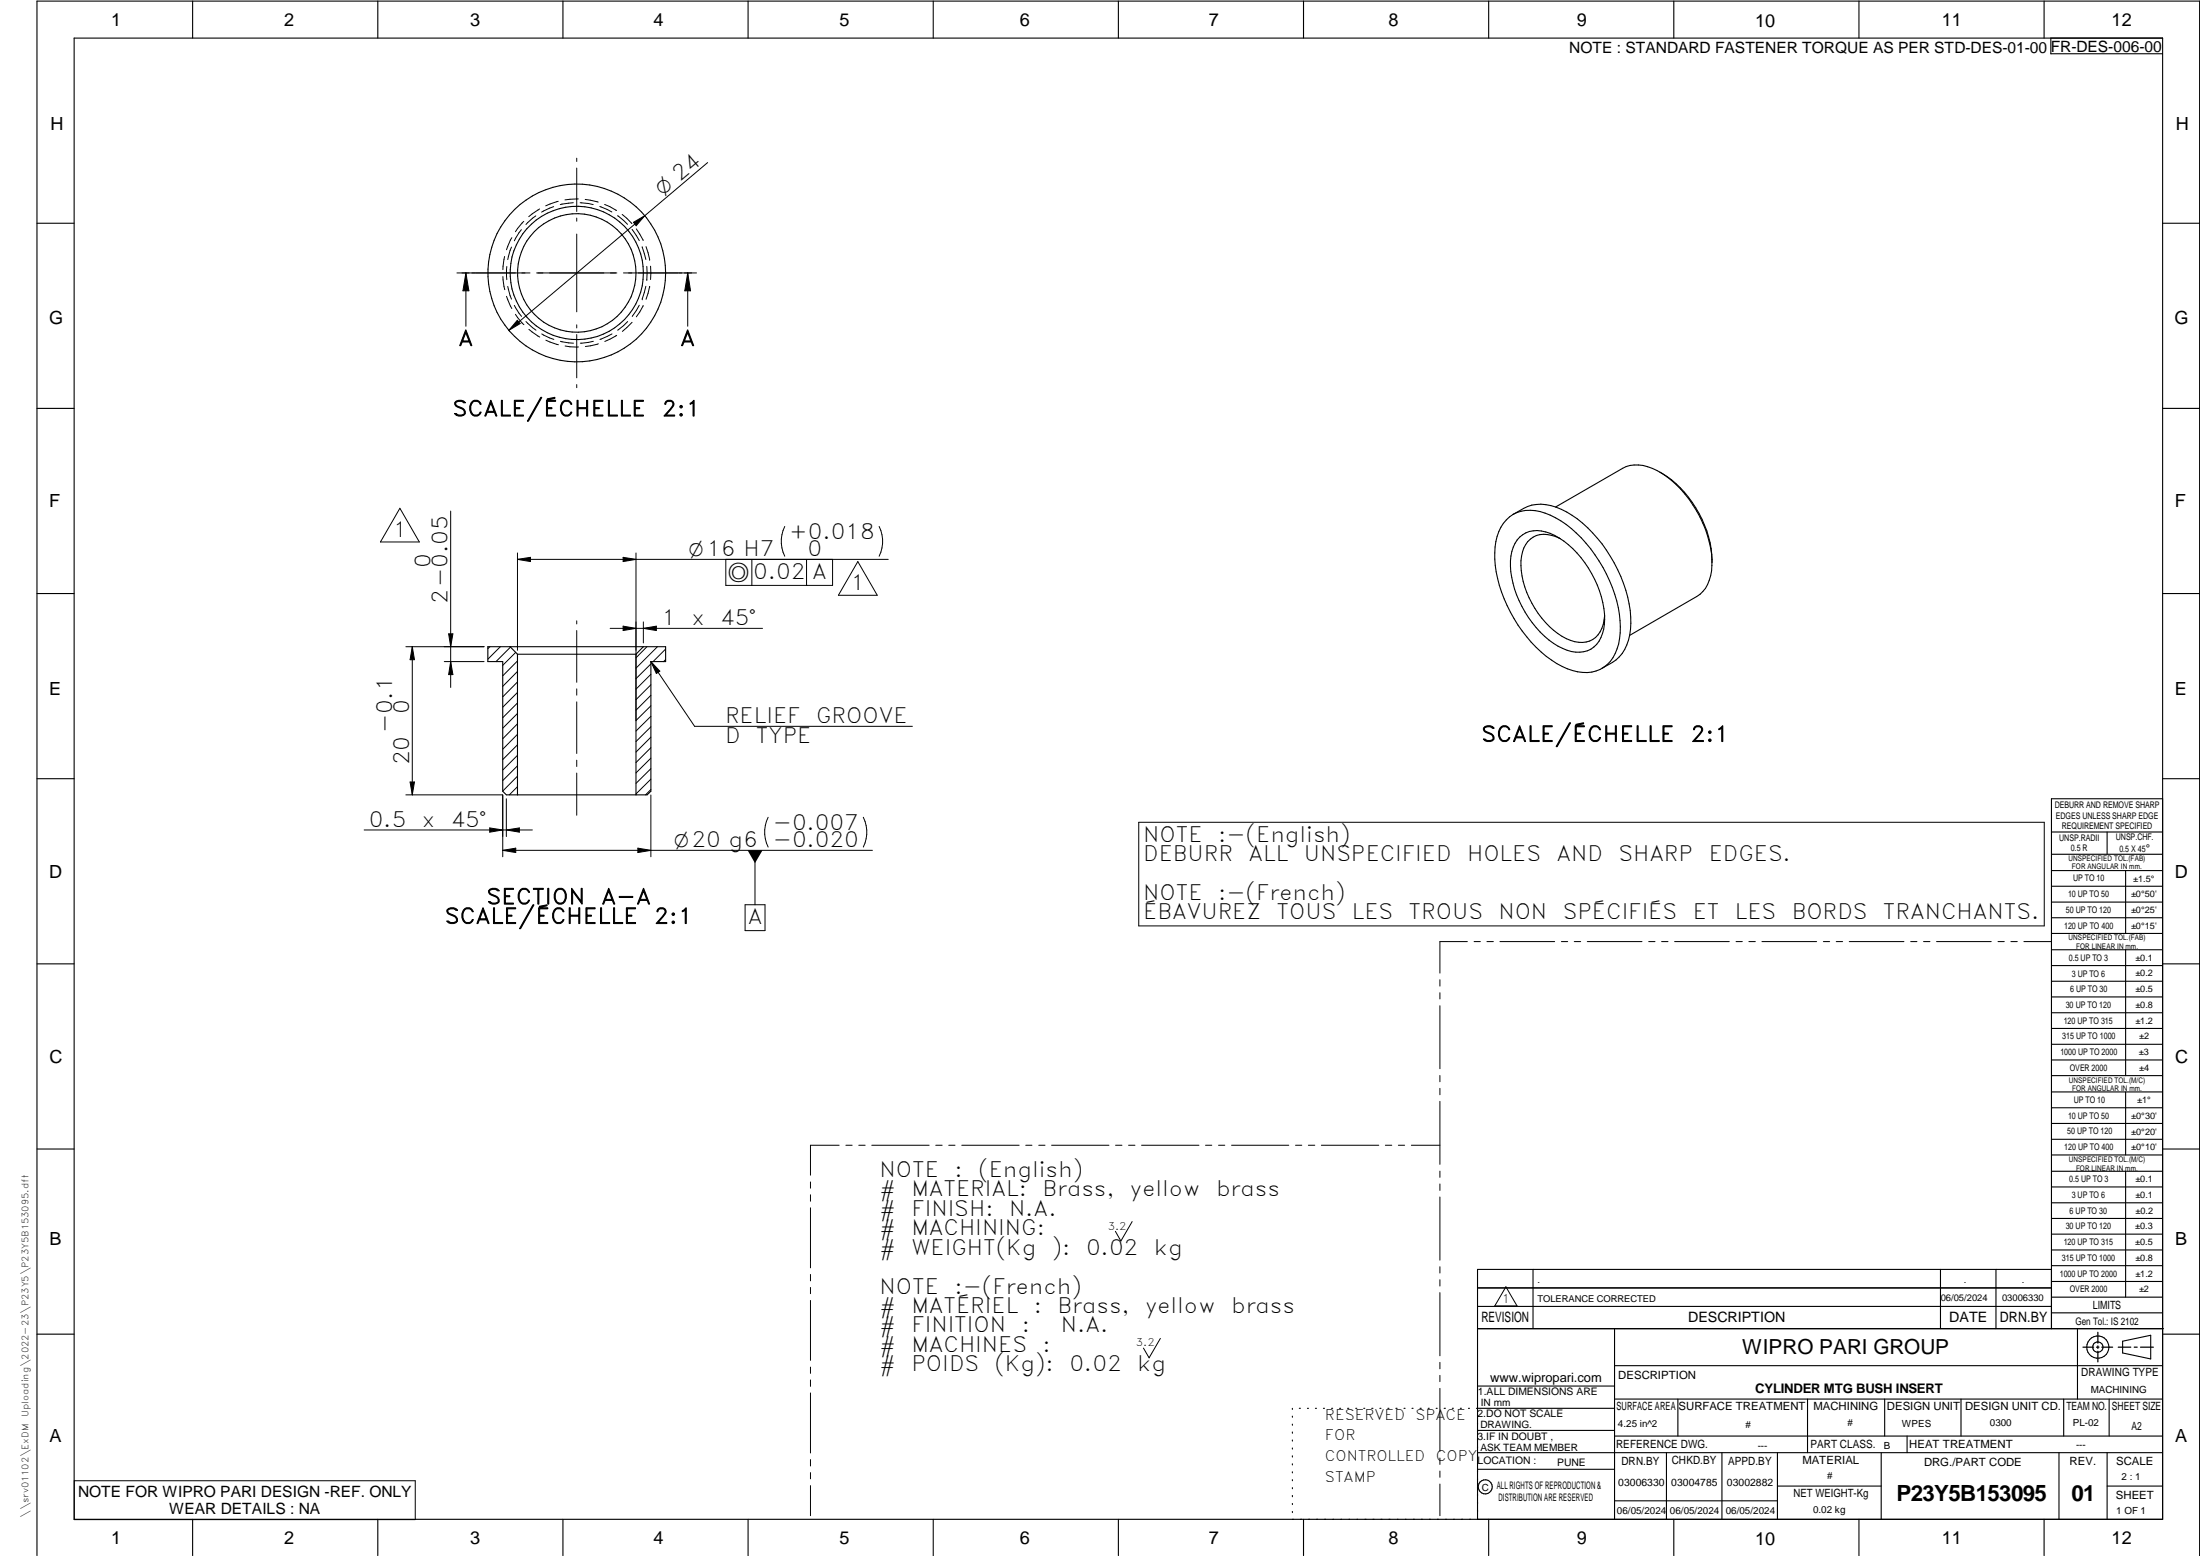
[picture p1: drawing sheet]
<svg xmlns="http://www.w3.org/2000/svg" width="594mm" height="420mm" viewBox="0 0 594 420" stroke-linecap="round" stroke-linejoin="round" font-family="sans-serif">
<g fill="none" stroke="#000" stroke-width=".3">
<path d="M20 10.3h564v400h-564zM52 .3v10M102 .3v10M152 .3v10M202 .3v10M252 .3v10M302 .3v10M352 .3v10M402 .3v10M452 .3v10M502 .3v10M552 .3v10"/>
<path d="M553.8 10.3v4.2h30.2M10 60.3h10M584 60.3h10M10 110.3h10M584 110.3h10M408.6 138.9a12.6 12.6 0 0 1 7.5-2.8 21.3 21.3 0 0 1 14 7.8 37.3 37.3 0 0 1 10.3 24.4 12 12 0 0 1-7.8 12.2M420.1 136.9l18.1-10.5a9.8 9.8 0 0 1 9.3 .7 31.1 31.1 0 0 1 14.8 24.1M448.2 127.5a29.5 29.5 0 0 1 14.1 23.6M406.8 140.4a9.3 9.3 0 0 1 10.4-1.8 29.8 29.8 0 0 1 14.6 12.9 32.3 32.3 0 0 1 5.5 20.9 10 10 0 0 1-6.3 8.8 13.3 13.3 0 0 1-10.6-2 38 38 0 0 1-16.8-28.2 13.9 13.9 0 0 1 3.2-10.6zM410.4 145a7.5 7.5 0 0 1 8.2-1 26.1 26.1 0 0 1 13.3 15.6 17.7 17.7 0 0 1 .4 12.6 6.8 6.8 0 0 1-9.1 3.4 24.8 24.8 0 0 1-13-13.4 19.5 19.5 0 0 1-1.6-14.5l1.1-1.9zM421.3 145.5a6.9 6.9 0 0 0-8.8 .8 11.4 11.4 0 0 0-1.5 9.2 24.7 24.7 0 0 0 12 17 6.8 6.8 0 0 0 8.5-1.1 8.9 8.9 0 0 0 1.8-5.2M462.3 151.1a11.4 11.4 0 0 1-3.2 9.4l-19.1 11.1"/>
<path d="M10 160.3h10M131.7 174.6h48v4h-3.9v35.1l-1.1 .9h-38l-.9-.9v-35.1h-4.1zM137.7 174.6l2 2.1M139.7 176.7v37.9M139.7 176.7h32M171.7 176.7v37.9M173.7 174.6l-2 2.1M584 160.3h10M10 210.3h10M584 215.7h-30v143.1M584 210.3h10M554 224.7h30"/>
<path d="M554 230.7h30M554 235.1h30M554 239.3h30M569 224.7v6M574 235.1v17M554 243.6h30M554 247.8h30M554 252.1h30M554 256.5h30M574 256.5v33.9M10 260.3h10M554 260.7h30"/>
<path d="M554 265h30M554 269.2h30M554 273.5h30M554 277.7h30M584 260.3h10M554 282h30M554 286.2h30M554 290.4h30M554 294.9h30M554 299.1h30M574 294.9v17M10 310.3h10"/>
<path d="M554 303.4h30M554 307.6h30M554 311.9h30M554 316.3h30M574 316.3v34M584 310.3h10M554 320.5h30M554 324.8h30M554 329h30M554 333.2h30M554 337.5h30M399 358.8h185.2"/>
<path d="M399 352.8h155M399 347.8h155M414 342.8v16M436 358.8v51.5M524 342.8v16M539 342.8v16M554 341.8h30M554 346h30M554 350.3h30M554 354.5h30M554 342.8h-155v67.5M561 358.8v19"/>
<path d="M10 360.3h10M399 374.3h37M436 377.8h148M453.1 377.8v10M488.1 377.8v14.5M508.9 377.8v10M529.5 377.8v10M557.3 377.8v10M569.5 377.8v10M573.2 362.2l7.6-1.6v6.3l-7.6-1.6zM584 368.8h-148M584 360.3h10"/>
<path d="M349 380.3v.3M349 382.4v.3M349 384.6v.3M349 386.7v.3M349 388.8v.3M349 391v.3M349 393.1v.3M349 395.3v.3M349 397.4v.3M349 399.5v.3M350.9 380.3h.2M353.1 380.3h.2"/>
<path d="M355.2 380.3h.3M357.4 380.3h.3M359.6 380.3h.3M361.7 380.3h.3M363.9 380.3h.3M366.1 380.3h.3M368.3 380.3h.2M370.4 380.3h.3M372.6 380.3h.3M374.8 380.3h.3M376.9 380.3h.4M379.1 380.3h.3"/>
<path d="M381.3 380.3h.3M383.4 380.3h.4M385.6 380.3h.3M387.8 380.3h.3M390 380.3h.3M392.2 380.3h.3M394.3 380.3h.3M396.5 380.3h.3M398.7 380.3h37.3M399 396.7h37M399 392.3h185M399 386.2h37"/>
<path d="M436 387.8h148M450 392.3v18M465 392.3v18M480 392.3v18M508 392.3v18M515 387.8v4.5M556 392.3v18M569 392.3v18M52 410.3v9.7M102 410.3v9.7M152 410.3v9.7M202 410.3v9.7"/>
<path d="M252 410.3v9.7M302 410.3v9.7M349 401.7v.3M349 403.8v.4M349 406v.3M349 408.1v.3M352 410.3v9.7M402 410.3v9.7M436 405.3h44M452 410.3v9.7M480 401.3h28M502 410.3v9.7"/>
<path d="M552 410.3v9.7M569 401.3h15M10 420v-419.7h584v419.7"/>
<circle cx="155.7" cy="73.7" r="18"/>
<circle cx="155.7" cy="73.7" r="16"/>
<circle cx="155.7" cy="73.7" r="24"/>
<circle cx="566.5" cy="363.7" r="1.39"/>
<circle cx="566.5" cy="363.8" r="3"/>
<circle cx="401.1" cy="401.5" r="1.9"/>
</g>
<g fill="none" stroke="#000" stroke-width=".27">
<path d="M141.4 59.8l-2.2 2.8M144.7 58.3l-2.7 2.3M145.7 56.4l-2.9 2.1M149.5 55.8l-3.2 1.5M150.7 54.4l-3.3 1.2M154.8 54.7l-3.5 .5M155.7 42.7v.9M155.7 45.4v11.7M155.7 58.9v.8M156.2 53.7l-3.6 .3M156.7 54.7l3.5 .5M158 53.8l3.5 .8"/>
<path d="M162 55.8l3.2 1.4M163.3 55.2l3.2 1.7M166.7 58.3l2.8 2.3M168 57.9l2.6 2.5M174.1 58.3l-36.7 30.9M191.1 43.9l-17 14.4M123.4 73.7h19.7M125.8 73.7l.8 4.8h-1.6zM125.8 73.7v14.4M135.8 74.7l.5 3.5M136.3 69.3l-.5 3.5M136.9 72v3.5"/>
<path d="M137.1 77.3l1 3.5M138.1 66.7l-1 3.4M138.2 64.2l-1.4 3.2M140.8 62l-1.9 3M144.9 73.7h21.7M155.7 63.2v21M168.4 73.7h19.7M170.7 62l1.9 3M171.1 60l3-1.7-2.3 2.7zM171.8 61.8l1.9 3.1M173.4 66.6l1 3.5M174.4 77.3l-1 3.4"/>
<path d="M174.4 66.6l1 3.4M174.7 75.5h.1M174.7 71.9v3.6M175.4 77.3h.1M175.4 77.4l-1 3.4M175.4 70h.1M175.7 71.9v3.6M185.7 73.7l.8 4.8h-1.6zM185.7 73.7v14.4M136.8 80l1.4 3.3M138.9 82.5l1.9 2.9M139.2 84.9l2.3 2.8"/>
<path d="M139.7 86.5l.8 .9-3.1 1.8zM142 86.8l2.7 2.4M142.8 88.9l2.9 2.1M146.3 90.2l3.3 1.5M147.4 91.9l3.4 1.2M151.3 92.2l3.5 .5M152.6 93.4l3.6 .3M155.7 87.7v.9M155.7 90.3v11.7M160.2 92.2l-3.5 .5M161.6 92.8l-3.5 .8M165.3 90.2l-3.3 1.5"/>
<path d="M166.5 90.6l-3.2 1.6M169.5 86.8l-2.7 2.4M170.7 87l-2.6 2.5M172.6 82.4l-1.9 3M173.4 80.7h.1M173.7 82.5l-1.9 3.1M155.7 103.8v.9M108 137.2l5.2 9.1h-10.5zM121.7 138v47.6M139.7 151l3.5-.5v1.1zM139.7 149.3v26.3M139.7 151h100.2"/>
<path d="M168.3 150.5l3.4 .5-3.4 .6zM171.7 149.3v45.3M203 151v7.1M211.9 142.2a9 9 0 0 0 0 8M217.8 151v7.1M224.8 151v7.1h-28.8v-7.1M231.6 151.6l5.3 9.1h-10.5zM237.4 142.2a9 9 0 0 1 0 8M109.6 174.6h21.1M111.3 174.6v40M111.3 174.6l.6 3.5h-1.2zM120 178.6h10.7"/>
<path d="M121.2 171.2h1.1l-.6 3.4zM121.7 178.6l.6 3.6h-1.1zM132.3 174.6l-.6 .6M135.1 174.6l-3.4 3.4M137.8 174.8l-3.9 3.8M139.3 176.1l-3.5 3.6M139.7 178.5l-3.9 4M155.7 167.6v.9M155.7 170.3v13.9M164.8 169.7h41.1M168.3 169.1l3.4 .6-3.4 .6zM173.7 169.7l3.5-.6v1.2z"/>
<path d="M173.7 167.9v5.7M174.7 174.6l-3 3M175.8 178.6l2.4 2.6-1 .7zM175.8 178.6l11.8 17.5h58.8M175.8 179.3l-4.1 4M177.5 174.6l-5.8 5.8M179.7 175.3l-3.3 3.3M179.7 178.1l-.5 .5M139.7 181.3l-3.9 4M139.7 184.1l-3.9 4.1M139.7 187l-3.9 4M139.7 189.8l-3.9 4"/>
<path d="M139.7 192.7l-3.9 3.9M139.7 195.5l-3.9 4M139.7 198.3l-3.9 4M155.7 186v1.7M155.7 189.5v14M175.8 182.1l-4.1 4M175.8 184.9l-4.1 4M175.8 187.7l-4.1 4.1M175.8 190.6l-4.1 4M175.8 193.4l-4.1 4M175.8 196.3l-4.1 3.9M175.8 199.1l-4.1 4"/>
<path d="M109.6 214.6h26.1M110.7 211.2h1.2l-.6 3.4zM135.8 214.7v16.7M136.7 215.7v10.2M139.7 201.1l-3.9 4M139.7 204l-3.9 3.9M139.7 206.8l-3.9 4M139.7 209.6l-3.9 4M139.7 212.4l-2.2 2.2M155.7 205.3v1.7M155.7 208.7v11.4M175.8 214.7v16.7"/>
<path d="M175.8 201.9l-4.1 4M175.8 204.7l-4.1 4M175.8 207.6l-4.1 3.9M175.8 210.4l-4.1 4M175.8 213.2l-1.5 1.4M98.3 224.1h45.5M132.2 223.6l3.6 .5-3.6 .6zM135.8 229.6l3.5-.6v1.2zM135.8 229.6h99.8M136.7 224.1l3.5-.5v1.1zM172.2 229l3.6 .6-3.6 .6zM203.9 229.6v14.7"/>
<path d="M207.4 220.7a9 9 0 0 0 0 8M233.1 220.7a9 9 0 0 1 0 8M307.5 222h244.5v28h-244.5zM201.2 244.3h5.4v7h-5.4zM396.2 254.3h-7.4v8.5M398.1 254.3h1.6M401.5 254.3h1.8M405 254.3h14.8M421.6 254.3h1.7M425.1 254.3h1.7M428.6 254.3h14.8M445.2 254.3h1.7"/>
<path d="M448.7 254.3h1.7M452.2 254.3h14.8M468.8 254.3h1.7M472.3 254.3h1.7M475.8 254.3h14.8M492.4 254.3h1.7M495.8 254.3h1.8M499.4 254.3h14.7M516 254.3h1.6M519.4 254.3h1.8M522.9 254.3h14.8M539.5 254.3h1.7"/>
<path d="M543 254.3h1.7M546.5 254.3h7.4M388.8 264.5v1.8M388.8 268.1v1.6M388.8 271.6v17M388.8 290.4v1.7M388.8 293.9v1.7M388.8 297.4v17M218.9 319.2v1.6M226.6 309.2h-7.7v8.1M228.4 309.2h1.7M231.9 309.2h1.7"/>
<path d="M235.4 309.2h15.5M252.7 309.2h1.7M256.2 309.2h1.7M259.7 309.2h15.5M277 309.2h1.7M280.5 309.2h1.7M284 309.2h15.5M301.2 309.2h1.8M304.8 309.2h1.7M308.3 309.2h15.5M325.5 309.2h1.7M329.1 309.2h1.6"/>
<path d="M332.6 309.2h15.4M349.8 309.2h1.7M353.3 309.2h1.7M356.8 309.2h15.5M374.1 309.2h1.7M377.6 309.2h1.7M381.1 309.2h7.7M388.8 316.2v1.7M388.8 319.7v1.7M218.9 322.6v1.8M218.9 326.1v16.2M305.7 329.9l-3 5.2-1.5-2.6"/>
<path d="M388.8 323.2v17.1M218.9 344.1v1.8M218.9 347.6v1.7M218.9 351.2v16.1M388.8 342.1v1.6M388.8 345.6v1.7M388.8 349v17.1M406.6 347.5l3.1 5.1h-6.1zM218.9 369.1v1.7M218.9 372.6v1.8M218.9 376.1v16.2M313.3 361.4l-3 5.2-1.5-2.6"/>
<path d="M388.8 367.9v1.7M388.8 371.4v1.7M388.8 374.9v17M20.1 399.8h92v10.5h-92zM218.9 394.1v1.8M218.9 397.6v1.7M388.8 393.7v1.7M388.8 397.2v1.7M218.9 401.2v8.1M388.8 400.7v8.6"/>
</g>
<path d="M566.5 359.7v3M562.5 363.8h2.9M566.1 363.8h.7M566.5 363.4v.7M566.5 364.9v2.8M567.6 363.8h2.9M572 363.8h3.4M576.3 363.8h.8M578 363.8h3.5" fill="none" stroke="#000" stroke-width=".34"/>
<g fill="#000">
<path d="M125.8 73.7l.8 4.8h-1.6zM171.1 60l3-1.7-2.3 2.7zM185.7 73.7l.8 4.8h-1.6zM139.7 86.5l.8 .9-3.1 1.8zM139.7 151l3.5-.5v1.1zM168.3 150.5l3.4 .5-3.4 .6zM111.3 174.6l.6 3.5h-1.2zM121.2 171.2h1.1l-.6 3.4zM168.3 169.1l3.4 .6-3.4 .6zM173.7 169.7l3.5-.6v1.2zM121.7 178.6l.6 3.6h-1.1zM175.8 178.6l2.4 2.6-1 .7z"/>
<path d="M110.7 211.2h1.2l-.6 3.4zM132.2 223.6l3.6 .5-3.6 .6zM135.8 229.6l3.5-.6v1.2zM136.7 224.1l3.5-.5v1.1zM172.2 229l3.6 .6-3.6 .6zM201.9 229.6h4l-2 3.5z"/>
</g>
<g font-size="6">
<text x="512.1" y="405.2">P23Y5B153095</text>
<text x="559.4" y="405.2">01</text>
</g>
<g font-size="5.7">
<text x="123.8" y="93.3">A</text>
<text x="183.7" y="93.3">A</text>
<text x="122.2" y="112.4">SCALE/ÉCHELLE</text>
<text x="178.7" y="112.4">2:1</text>
<text x="106" y="145.1">1</text>
<text x="213.1" y="145.6">+0.018</text>
<text x="116.3" y="153.3" transform="rotate(-90 116.3 153.3)">0</text>
<text x="218.1" y="150.2">0</text>
<text x="203.4" y="156.3">0.02 A</text>
<text x="229.7" y="159.4">1</text>
<text x="120.9" y="163.2" transform="rotate(-90 120.9 163.2)">2-0.05</text>
<text x="178.6" y="168.8">1</text>
<text x="186.7" y="168.8">x</text>
<text x="194.5" y="168.8">45°</text>
<text x="110.5" y="192.8" transform="rotate(-90 110.5 192.8)">0</text>
<text x="195.8" y="195.3">RELIEF</text>
<text x="220.4" y="195.3">GROOVE</text>
<text x="105.9" y="198" transform="rotate(-90 105.9 198)">-0.1</text>
<text x="195.8" y="200.5">D</text>
<text x="204.1" y="200.5">TYPE</text>
<text x="400" y="200.2">SCALE/ÉCHELLE</text>
<text x="456.5" y="200.2">2:1</text>
<text x="110.5" y="206.6" transform="rotate(-90 110.5 206.6)">20</text>
<text x="99.6" y="223.3">0.5</text>
<text x="113.9" y="223.3">x</text>
<text x="121.7" y="223.3">45°</text>
<text x="208.7" y="224.2">-0.007</text>
<text x="308.7" y="227.3">NOTE</text>
<text x="328.9" y="227.3">:-(English)</text>
<text x="208.7" y="228.7">-0.020</text>
<text x="308.7" y="232.5">DEBURR</text>
<text x="337.2" y="232.5">ALL</text>
<text x="352.1" y="232.5">UNSPECIFIED</text>
<text x="396.2" y="232.5">HOLES</text>
<text x="420.3" y="232.5">AND</text>
<text x="437" y="232.5">SHARP</text>
<text x="461.4" y="232.5">EDGES.</text>
<text x="131.4" y="244.1">SECTION</text>
<text x="162.4" y="244.1">A-A</text>
<text x="308.7" y="243">NOTE</text>
<text x="328.9" y="243">:-(French)</text>
<text x="120.1" y="249.4">SCALE/ÉCHELLE</text>
<text x="176.6" y="249.4">2:1</text>
<text x="201.9" y="249.6">A</text>
<text x="308.7" y="248.3">ÉBAVUREZ</text>
<text x="344.7" y="248.3">TOUS</text>
<text x="365" y="248.3">LES</text>
<text x="380.4" y="248.3">TROUS</text>
<text x="404.6" y="248.3">NON</text>
<text x="422" y="248.3">SPÉCIFIÉS</text>
<text x="457.1" y="248.3">ET</text>
<text x="468.5" y="248.3">LES</text>
<text x="483.8" y="248.3">BORDS</text>
<text x="508.5" y="248.3">TRANCHANTS.</text>
<text x="237.5" y="317.8">NOTE</text>
<text x="257.7" y="317.8">:</text>
<text x="264.1" y="317.8">(English)</text>
<text x="237.5" y="323">#</text>
<text x="246.1" y="323">MATERIAL:</text>
<text x="281.5" y="323">Brass,</text>
<text x="305.2" y="323">yellow</text>
<text x="328.4" y="323">brass</text>
<text x="237.5" y="328.3">#</text>
<text x="246.1" y="328.3">FINISH:</text>
<text x="272.5" y="328.3">N.A.</text>
<text x="237.5" y="333.5">#</text>
<text x="246.1" y="333.5">MACHINING:</text>
<text x="237.5" y="338.8">#</text>
<text x="246.1" y="338.8">WEIGHT(Kg</text>
<text x="284" y="338.8">):</text>
<text x="293.3" y="338.8">0.02</text>
<text x="311.6" y="338.8">kg</text>
<text x="237.5" y="349.3">NOTE</text>
<text x="257.7" y="349.3">:-(French)</text>
<text x="237.5" y="354.5">#</text>
<text x="237.5" y="359.8">#</text>
<text x="246.1" y="359.8">FINITION</text>
<text x="246.1" y="354.5">MATÉRIEL</text>
<text x="275.9" y="359.8">:</text>
<text x="279.2" y="354.5">:</text>
<text x="285.6" y="354.5">Brass,</text>
<text x="286.5" y="359.8">N.A.</text>
<text x="309.3" y="354.5">yellow</text>
<text x="332.4" y="354.5">brass</text>
<text x="237.5" y="365">#</text>
<text x="246.1" y="365">MACHINES</text>
<text x="281.5" y="365">:</text>
<text x="237.5" y="370.3">#</text>
<text x="246.1" y="370.3">POIDS</text>
<text x="268.5" y="370.3">(Kg):</text>
<text x="288.8" y="370.3">0.02</text>
<text x="307.1" y="370.3">kg</text>
</g>
<text font-size="5.6" x="470.5" y="365.5">WIPRO PARI GROUP</text>
<g font-size="5.4">
<text x="178.9" y="53" transform="rotate(-40 178.9 53)">O 24</text>
<text x="186" y="150.2">O16 H7</text>
<text x="196.7" y="156.3">a</text>
<text x="182" y="228.7">O20 g6</text>
</g>
<g font-size="4.9">
<text x="30" y="6.9">1</text>
<text x="76.7" y="6.9">2</text>
<text x="127" y="6.9">3</text>
<text x="176.5" y="6.9">4</text>
<text x="226.7" y="6.9">5</text>
<text x="275.4" y="6.9">6</text>
<text x="326.4" y="6.9">7</text>
<text x="375" y="6.9">8</text>
<text x="425.8" y="6.9">9</text>
<text x="473.9" y="7.3">10</text>
<text x="524.3" y="6.9">11</text>
<text x="570.2" y="6.9">12</text>
<text x="13.6" y="35.1">H</text>
<text x="587.6" y="35.1">H</text>
<text x="13.2" y="87.5">G</text>
<text x="587.2" y="87.5">G</text>
<text x="13.2" y="137">F</text>
<text x="587.2" y="137">F</text>
<text x="13.2" y="187.6">E</text>
<text x="587.2" y="187.6">E</text>
<text x="13.2" y="237">D</text>
<text x="587.2" y="237">D</text>
<text x="13.4" y="287.1">C</text>
<text x="587.4" y="287.1">C</text>
<text x="13.4" y="336.2">B</text>
<text x="587.4" y="336.2">B</text>
<text x="13.4" y="389.3">A</text>
<text x="587.4" y="389.3">A</text>
<text x="30" y="416.9">1</text>
<text x="76.7" y="416.9">2</text>
<text x="127" y="416.9">3</text>
<text x="176.5" y="416.9">4</text>
<text x="226.7" y="416.9">5</text>
<text x="275.4" y="416.9">6</text>
<text x="326.4" y="416.9">7</text>
<text x="375" y="416.9">8</text>
<text x="425.8" y="416.9">9</text>
<text x="473.9" y="417.3">10</text>
<text x="524.3" y="416.9">11</text>
<text x="570.2" y="416.9">12</text>
</g>
<g font-size="4.2">
<text x="423.7" y="14.3">NOTE : STANDARD FASTENER TORQUE AS PER STD-DES-01-00</text>
<text x="553.8" y="14">FR-DES-006-00</text>
<text x="21.1" y="404.3">NOTE FOR WIPRO PARI DESIGN -REF. ONLY</text>
<text x="45.7" y="408.8">WEAR DETAILS : NA</text>
</g>
<g font-size="3.9">
<text x="400" y="357.1">REVISION</text>
<text x="455.9" y="357.1">DESCRIPTION</text>
<text x="526.4" y="357.1">DATE</text>
<text x="540" y="357.1">DRN.BY</text>
<text x="357.8" y="383.3">RESERVED</text>
<text x="382.3" y="383.3">SPACE</text>
<text x="357.8" y="388.9">FOR</text>
<text x="357.8" y="394.5">CONTROLLED</text>
<text x="387.8" y="394.5">COPY</text>
<text x="357.8" y="400">STAMP</text>
</g>
<text font-size="3.6" x="474" y="376.1">CYLINDER MTG BUSH INSERT</text>
<text font-size="3.5" x="402.4" y="373.3">www.wipropari.com</text>
<text font-size="3.3" x="405.5" y="351.9">1</text>
<g font-size="3.1">
<text x="565.1" y="353.5">LIMITS</text>
<text x="562" y="371.7">DRAWING TYPE</text>
<text x="437" y="372.3">DESCRIPTION</text>
<text x="436.5" y="380.8">SURFACE AREA</text>
<text x="453.3" y="380.8">SURFACE TREATMENT</text>
<text x="489.7" y="380.8">MACHINING</text>
<text x="509.5" y="380.8">DESIGN UNIT</text>
<text x="530.6" y="380.8">DESIGN UNIT CD.</text>
<text x="558" y="380.6">TEAM NO.</text>
<text x="570.3" y="380.7">SHEET SIZE</text>
<text x="575.6" y="386.1">A2</text>
<text x="436.4" y="391.1">REFERENCE DWG.</text>
<text x="437.8" y="395.5">DRN.BY</text>
<text x="451.4" y="395.4">CHKD.BY</text>
<text x="466.6" y="395.5">APPD.BY</text>
<text x="486.7" y="395.4">MATERIAL</text>
<text x="488.9" y="390.9">PART CLASS.</text>
<text x="515.6" y="390.9">HEAT TREATMENT</text>
<text x="519.6" y="395.9">DRG./PART CODE</text>
<text x="558.9" y="395.5">REV.</text>
<text x="571.4" y="395.6">SCALE</text>
<text x="484.3" y="404.2">NET WEIGHT-Kg</text>
<text x="571.4" y="404.7">SHEET</text>
</g>
<text font-size="3" x="579.5" y="230.1">°</text>
<g font-size="2.8">
<text x="299.1" y="332.1">3.2</text>
<text x="560.4" y="357.7">Gen Tol.: IS 2102</text>
<text x="306.7" y="363.6">3.2</text>
<text x="399.1" y="376.6">1.ALL DIMENSIONS ARE</text>
<text x="399" y="382.7">2.DO NOT SCALE</text>
<text x="399" y="388.7">3.IF IN DOUBT ,</text>
<text x="399" y="395.4">LOCATION :</text>
<text x="420.5" y="396">PUNE</text>
<text x="404.2" y="402">ALL RIGHTS OF REPRODUCTION &amp;</text>
<text x="437" y="401.2">03006330</text>
<text x="451.3" y="401.2">03004785</text>
<text x="466.3" y="401.2">03002882</text>
<text x="404.7" y="405.4">DISTRIBUTION ARE RESERVED</text>
</g>
<g font-size="2.7">
<text x="564.6" y="376.2">MACHINING</text>
<text x="399.9" y="379.7">IN mm</text>
<text x="399.7" y="385.7">DRAWING.</text>
<text x="436.9" y="385.4">4.25 in^2</text>
<text x="471.4" y="385.5">#</text>
<text x="498.9" y="385">#</text>
<text x="513.6" y="385.3">WPES</text>
<text x="537.3" y="385.1">0300</text>
<text x="559.7" y="385.1">PL-02</text>
<text x="399.7" y="391.8">ASK TEAM MEMBER</text>
<text x="474.6" y="391.2">---</text>
<text x="508.7" y="391.2">B</text>
<text x="560.6" y="391.1">---</text>
<text x="493.4" y="399.5">#</text>
<text x="572.8" y="399.7">2 : 1</text>
<text x="400.1" y="402.5">C</text>
<text x="436.6" y="408.7">06/05/2024</text>
<text x="450.9" y="408.8">06/05/2024</text>
<text x="466" y="408.9">06/05/2024</text>
<text x="489.6" y="408.5">0.02 kg</text>
<text x="571.4" y="408.7">1 OF 1</text>
</g>
<g font-size="2.5">
<text x="554.9" y="218.3">DEBURR AND REMOVE SHARP</text>
<text x="555.2" y="221">EDGES UNLESS SHARP EDGE</text>
<text x="556.1" y="227.1">UNSP.RADII</text>
<text x="556.8" y="223.8">REQUIREMENT SPECIFIED</text>
<text x="571.4" y="226.9">UNSP.CHF.</text>
<text x="559.2" y="229.9">0.5 R</text>
<text x="572.3" y="230.1">0.5 X 45</text>
<text x="559.8" y="238">UP TO 10</text>
<text x="576.1" y="238.1">±1.5°</text>
<text x="558.5" y="242.2">10 UP TO 50</text>
<text x="575.5" y="242.3">±0°50'</text>
<text x="557.4" y="250.7">120 UP TO 400</text>
<text x="557.9" y="246.5">50 UP TO 120</text>
<text x="575.5" y="250.7">±0°15'</text>
<text x="575.5" y="246.5">±0°25'</text>
<text x="558.7" y="259.4">0.5 UP TO 3</text>
<text x="559.5" y="263.7">3 UP TO 6</text>
<text x="576.6" y="263.6">±0.2</text>
<text x="576.6" y="259.4">±0.1</text>
<text x="559" y="267.9">6 UP TO 30</text>
<text x="576.6" y="267.9">±0.5</text>
<text x="557.8" y="272.2">30 UP TO 120</text>
<text x="576.6" y="272.2">±0.8</text>
<text x="556.9" y="280.7">315 UP TO 1000</text>
<text x="557.3" y="276.4">120 UP TO 315</text>
<text x="576.6" y="276.4">±1.2</text>
<text x="577.7" y="280.7">±2</text>
<text x="556.4" y="284.9">1000 UP TO 2000</text>
<text x="577.6" y="284.9">±3</text>
<text x="558.9" y="289.2">OVER 2000</text>
<text x="577.7" y="289.3">±4</text>
<text x="560" y="297.9">UP TO 10</text>
<text x="577.1" y="297.9">±1°</text>
<text x="558.5" y="302.1">10 UP TO 50</text>
<text x="575.5" y="302.1">±0°30'</text>
<text x="557.4" y="310.6">120 UP TO 400</text>
<text x="558.2" y="306.3">50 UP TO 120</text>
<text x="575.5" y="310.6">±0°10'</text>
<text x="575.5" y="306.4">±0°20'</text>
<text x="558.8" y="319.2">0.5 UP TO 3</text>
<text x="559.4" y="323.4">3 UP TO 6</text>
<text x="576.6" y="319.2">±0.1</text>
<text x="576.6" y="323.5">±0.1</text>
<text x="558.9" y="327.7">6 UP TO 30</text>
<text x="576.7" y="327.7">±0.2</text>
<text x="557.8" y="332">30 UP TO 120</text>
<text x="576.6" y="332">±0.3</text>
<text x="556.8" y="340.5">315 UP TO 1000</text>
<text x="557.3" y="336.3">120 UP TO 315</text>
<text x="576.6" y="336.3">±0.5</text>
<text x="576.6" y="340.5">±0.8</text>
<text x="415.2" y="346.4">.</text>
<text x="530.3" y="346.5">.</text>
<text x="545.9" y="346.4">.</text>
<text x="556.2" y="344.7">1000 UP TO 2000</text>
<text x="576.6" y="344.7">±1.2</text>
<text x="415.2" y="351.5">TOLERANCE CORRECTED</text>
<text x="524.1" y="351.3">06/05/2024</text>
<text x="540.6" y="351.4">03006330</text>
<text x="558.9" y="349">OVER 2000</text>
<text x="577.6" y="349">±2</text>
</g>
<g font-size="2.4">
<text x="7.7" y="382.7" transform="rotate(-90 7.7 382.7)">Uploading\2022-23\P23Y5\P23Y5B153095.dft</text>
<text x="7.7" y="409.8" transform="rotate(-90 7.7 409.8)">\\srv01102\ExDM</text>
</g>
<g font-size="2.1">
<text x="558.5" y="232.4">UNSPECIFIED TOL.(FAB)</text>
<text x="559.5" y="234.7">FOR ANGULAR IN mm.</text>
<text x="558.6" y="253.9">UNSPECIFIED TOL.(FAB)</text>
<text x="560.7" y="256.3">FOR LINEAR IN mm.</text>
<text x="558.7" y="292.3">UNSPECIFIED TOL.(M/C)</text>
<text x="559.6" y="294.7">FOR ANGULAR IN mm.</text>
<text x="558.7" y="313.7">UNSPECIFIED TOL.(M/C)</text>
<text x="560.6" y="316.1">FOR LINEAR IN mm.</text>
</g>
</svg>
